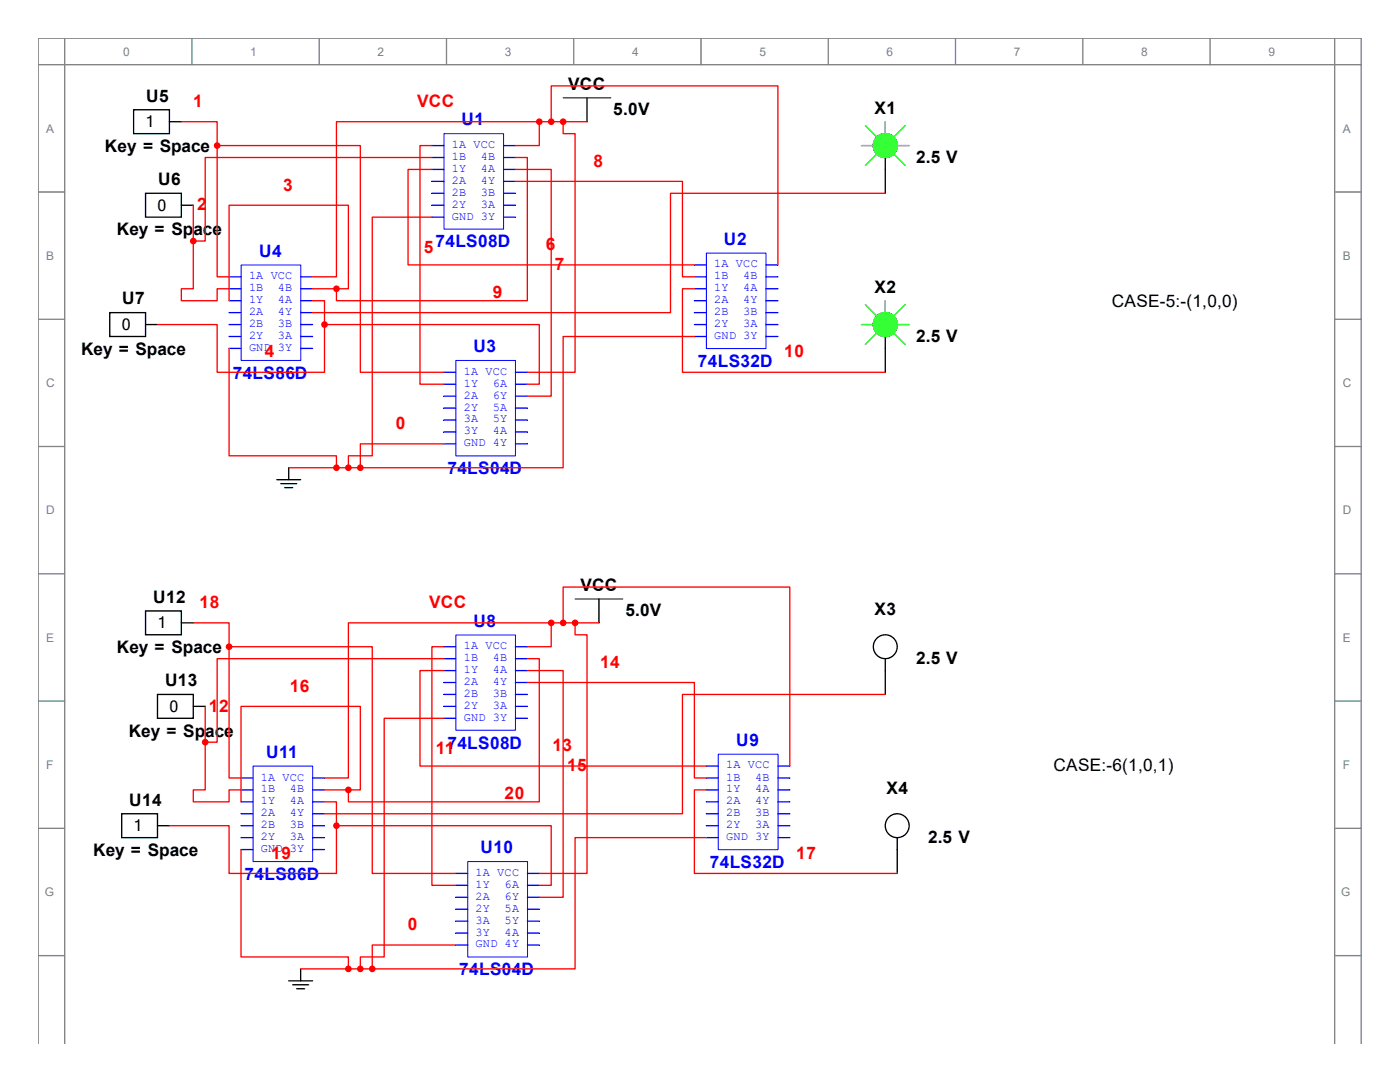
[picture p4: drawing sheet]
<svg xmlns="http://www.w3.org/2000/svg" width="279mm" height="216mm" viewBox="0 0 279 216" stroke-linecap="round" stroke-linejoin="round" font-family="sans-serif">
<g fill="none" stroke="#808080" stroke-width=".26">
<path d="M7.6 12.9h264.1M12.9 7.6v200.7M38.3 7.6v5.3M63.7 7.6v5.3M89.1 7.6v5.3M114.5 7.6v5.3M139.9 7.6v5.3M165.3 7.6v5.3M190.7 7.6v5.3M216.1 7.6v5.3M241.5 7.6v5.3M266.4 7.6v200.7"/>
<path d="M7.6 38.3h5.3M266.4 38.3h5.3M7.6 63.7h5.3M266.4 63.7h5.3M7.6 89.1h5.3M266.4 89.1h5.3M7.6 114.5h5.3M266.4 114.5h5.3M7.6 139.9h5.3M266.4 139.9h5.3M7.6 165.3h5.3M266.4 165.3h5.3"/>
<path d="M7.6 190.7h5.3M266.4 190.7h5.3M7.6 208.3v-200.7h264.1v200.7"/>
</g>
<path d="M88.6 26.7h11.9v19h-11.9z" fill="none" stroke="#00f" stroke-width=".2"/>
<path d="M86.2 29h2.4" fill="none" stroke="#00f" stroke-width=".26"/>
<path d="M86.2 31.4h2.4" fill="none" stroke="#00f" stroke-width=".26"/>
<path d="M86.2 33.8h2.4" fill="none" stroke="#00f" stroke-width=".26"/>
<path d="M86.2 36.2h2.4" fill="none" stroke="#00f" stroke-width=".26"/>
<path d="M86.2 38.6h2.4" fill="none" stroke="#00f" stroke-width=".26"/>
<path d="M86.2 41h2.4" fill="none" stroke="#00f" stroke-width=".26"/>
<path d="M86.2 43.3h2.4" fill="none" stroke="#00f" stroke-width=".26"/>
<path d="M100.5 43.3h2.4" fill="none" stroke="#00f" stroke-width=".26"/>
<path d="M100.5 41h2.4" fill="none" stroke="#00f" stroke-width=".26"/>
<path d="M100.5 38.6h2.4" fill="none" stroke="#00f" stroke-width=".26"/>
<path d="M100.5 36.2h2.4" fill="none" stroke="#00f" stroke-width=".26"/>
<path d="M100.5 33.8h2.4" fill="none" stroke="#00f" stroke-width=".26"/>
<path d="M100.5 31.4h2.4" fill="none" stroke="#00f" stroke-width=".26"/>
<path d="M100.5 29h2.4" fill="none" stroke="#00f" stroke-width=".26"/>
<path d="M141 50.5h11.9v19.1h-11.9z" fill="none" stroke="#00f" stroke-width=".2"/>
<path d="M138.6 52.9h2.4" fill="none" stroke="#00f" stroke-width=".26"/>
<path d="M138.6 55.2h2.4" fill="none" stroke="#00f" stroke-width=".26"/>
<path d="M138.6 57.6h2.4" fill="none" stroke="#00f" stroke-width=".26"/>
<path d="M138.6 60h2.4" fill="none" stroke="#00f" stroke-width=".26"/>
<path d="M138.6 62.4h2.4" fill="none" stroke="#00f" stroke-width=".26"/>
<path d="M138.6 64.8h2.4" fill="none" stroke="#00f" stroke-width=".26"/>
<path d="M138.6 67.1h2.4" fill="none" stroke="#00f" stroke-width=".26"/>
<path d="M152.9 67.1h2.3" fill="none" stroke="#00f" stroke-width=".26"/>
<path d="M152.9 64.8h2.3" fill="none" stroke="#00f" stroke-width=".26"/>
<path d="M152.9 62.4h2.3" fill="none" stroke="#00f" stroke-width=".26"/>
<path d="M152.9 60h2.3" fill="none" stroke="#00f" stroke-width=".26"/>
<path d="M152.9 57.6h2.3" fill="none" stroke="#00f" stroke-width=".26"/>
<path d="M152.9 55.2h2.3" fill="none" stroke="#00f" stroke-width=".26"/>
<path d="M152.9 52.9h2.3" fill="none" stroke="#00f" stroke-width=".26"/>
<path d="M91 71.9h11.9v19.1h-11.9z" fill="none" stroke="#00f" stroke-width=".2"/>
<path d="M88.6 74.3h2.4" fill="none" stroke="#00f" stroke-width=".26"/>
<path d="M88.6 76.7h2.4" fill="none" stroke="#00f" stroke-width=".26"/>
<path d="M88.6 79h2.4" fill="none" stroke="#00f" stroke-width=".26"/>
<path d="M88.6 81.4h2.4" fill="none" stroke="#00f" stroke-width=".26"/>
<path d="M88.6 83.8h2.4" fill="none" stroke="#00f" stroke-width=".26"/>
<path d="M88.6 86.2h2.4" fill="none" stroke="#00f" stroke-width=".26"/>
<path d="M88.6 88.6h2.4" fill="none" stroke="#00f" stroke-width=".26"/>
<path d="M102.9 88.6h2.3" fill="none" stroke="#00f" stroke-width=".26"/>
<path d="M102.9 86.2h2.3" fill="none" stroke="#00f" stroke-width=".26"/>
<path d="M102.9 83.8h2.3" fill="none" stroke="#00f" stroke-width=".26"/>
<path d="M102.9 81.4h2.3" fill="none" stroke="#00f" stroke-width=".26"/>
<path d="M102.9 79h2.3" fill="none" stroke="#00f" stroke-width=".26"/>
<path d="M102.9 76.7h2.3" fill="none" stroke="#00f" stroke-width=".26"/>
<path d="M102.9 74.3h2.3" fill="none" stroke="#00f" stroke-width=".26"/>
<path d="M48.1 52.9h11.9v19h-11.9z" fill="none" stroke="#00f" stroke-width=".2"/>
<path d="M45.7 55.2h2.4" fill="none" stroke="#00f" stroke-width=".26"/>
<path d="M45.7 57.6h2.4" fill="none" stroke="#00f" stroke-width=".26"/>
<path d="M45.7 60h2.4" fill="none" stroke="#00f" stroke-width=".26"/>
<path d="M45.7 62.4h2.4" fill="none" stroke="#00f" stroke-width=".26"/>
<path d="M45.7 64.8h2.4" fill="none" stroke="#00f" stroke-width=".26"/>
<path d="M45.7 67.1h2.4" fill="none" stroke="#00f" stroke-width=".26"/>
<path d="M45.7 69.5h2.4" fill="none" stroke="#00f" stroke-width=".26"/>
<path d="M60 69.5h2.4" fill="none" stroke="#00f" stroke-width=".26"/>
<path d="M60 67.1h2.4" fill="none" stroke="#00f" stroke-width=".26"/>
<path d="M60 64.8h2.4" fill="none" stroke="#00f" stroke-width=".26"/>
<path d="M60 62.4h2.4" fill="none" stroke="#00f" stroke-width=".26"/>
<path d="M60 60h2.4" fill="none" stroke="#00f" stroke-width=".26"/>
<path d="M60 57.6h2.4" fill="none" stroke="#00f" stroke-width=".26"/>
<path d="M60 55.2h2.4" fill="none" stroke="#00f" stroke-width=".26"/>
<path d="M117.1 19.5v4.8M26.7 21.9h7.1v4.8h-7.1zM29 38.6h7.2v4.7h-7.2zM33.8 24.3h2.4M36.2 41h2.4M21.9 62.4h7.1v4.7h-7.1zM29 64.8h2.4M55.2 95.7h4.8M56 96.5h3.2M56.8 97.3h1.6M57.6 93.3v2.4" fill="none" stroke="#000" stroke-width=".26"/>
<path d="M112.4 19.5h9.5" fill="none" stroke="#000" stroke-width=".2"/>
<g fill="#f00" stroke="#f00" stroke-width=".26">
<circle cx="43.3" cy="29" r=".53"/>
<circle cx="38.6" cy="48.1" r=".53"/>
<circle cx="67.1" cy="57.6" r=".53"/>
<circle cx="64.8" cy="64.8" r=".53"/>
<circle cx="71.9" cy="93.3" r=".53"/>
<circle cx="67.1" cy="93.3" r=".53"/>
<circle cx="69.5" cy="93.3" r=".53"/>
<circle cx="107.6" cy="24.3" r=".53"/>
<circle cx="112.4" cy="24.3" r=".53"/>
<circle cx="110" cy="24.3" r=".53"/>
</g>
<g fill="none" stroke="#f00" stroke-width=".26">
<path d="M36.2 24.3h7.1v4.7M43.3 29v26.2h2.4M43.3 29h28.6v45.3h16.7M86.2 29h-2.4v47.7h4.8M86.2 31.4h-45.2v16.7h-2.4M86.2 33.8h-4.8v19.1h57.2M102.9 31.4h2.3v28.6h-38.1v-2.4M102.9 33.8h7.1v45.2h-4.8M102.9 36.2h33.3v19h2.4M107.6 24.3h-40.5v30.9h-4.7M107.6 24.3v4.7h-4.7M107.6 24.3h9.5"/>
<path d="M110 24.3v-7.2h45.2v35.8M112.4 24.3v2.4h2.4v47.6h-9.6M38.6 48.1v9.5h-2.4v2.4h7.1v-2.4h2.4M38.6 41v7.1M62.4 60h2.4v4.8M62.4 57.6h4.7M67.1 57.6h2.4v-16.6h-23.8v19M86.2 43.3h-11.9v47.7h-4.8v2.3M31.4 64.8h11.9v9.5h21.5v-9.5M45.7 69.5v21.5h21.4v2.3h4.8v-4.7h16.7M64.8 64.8h42.8v11.9h-2.4"/>
</g>
<path d="M91 126.7h11.9v19h-11.9z" fill="none" stroke="#00f" stroke-width=".2"/>
<path d="M88.6 129h2.4" fill="none" stroke="#00f" stroke-width=".26"/>
<path d="M88.6 131.4h2.4" fill="none" stroke="#00f" stroke-width=".26"/>
<path d="M88.6 133.8h2.4" fill="none" stroke="#00f" stroke-width=".26"/>
<path d="M88.6 136.2h2.4" fill="none" stroke="#00f" stroke-width=".26"/>
<path d="M88.6 138.6h2.4" fill="none" stroke="#00f" stroke-width=".26"/>
<path d="M88.6 140.9h2.4" fill="none" stroke="#00f" stroke-width=".26"/>
<path d="M88.6 143.3h2.4" fill="none" stroke="#00f" stroke-width=".26"/>
<path d="M102.9 143.3h2.3" fill="none" stroke="#00f" stroke-width=".26"/>
<path d="M102.9 140.9h2.3" fill="none" stroke="#00f" stroke-width=".26"/>
<path d="M102.9 138.6h2.3" fill="none" stroke="#00f" stroke-width=".26"/>
<path d="M102.9 136.2h2.3" fill="none" stroke="#00f" stroke-width=".26"/>
<path d="M102.9 133.8h2.3" fill="none" stroke="#00f" stroke-width=".26"/>
<path d="M102.9 131.4h2.3" fill="none" stroke="#00f" stroke-width=".26"/>
<path d="M102.9 129h2.3" fill="none" stroke="#00f" stroke-width=".26"/>
<path d="M143.3 150.5h12v19h-12z" fill="none" stroke="#00f" stroke-width=".2"/>
<path d="M141 152.9h2.3" fill="none" stroke="#00f" stroke-width=".26"/>
<path d="M141 155.2h2.3" fill="none" stroke="#00f" stroke-width=".26"/>
<path d="M141 157.6h2.3" fill="none" stroke="#00f" stroke-width=".26"/>
<path d="M141 160h2.3" fill="none" stroke="#00f" stroke-width=".26"/>
<path d="M141 162.4h2.3" fill="none" stroke="#00f" stroke-width=".26"/>
<path d="M141 164.8h2.3" fill="none" stroke="#00f" stroke-width=".26"/>
<path d="M141 167.1h2.3" fill="none" stroke="#00f" stroke-width=".26"/>
<path d="M155.2 167.1h2.4" fill="none" stroke="#00f" stroke-width=".26"/>
<path d="M155.2 164.8h2.4" fill="none" stroke="#00f" stroke-width=".26"/>
<path d="M155.2 162.4h2.4" fill="none" stroke="#00f" stroke-width=".26"/>
<path d="M155.2 160h2.4" fill="none" stroke="#00f" stroke-width=".26"/>
<path d="M155.2 157.6h2.4" fill="none" stroke="#00f" stroke-width=".26"/>
<path d="M155.2 155.2h2.4" fill="none" stroke="#00f" stroke-width=".26"/>
<path d="M155.2 152.9h2.4" fill="none" stroke="#00f" stroke-width=".26"/>
<path d="M93.3 171.9h12v19.1h-12z" fill="none" stroke="#00f" stroke-width=".2"/>
<path d="M91 174.3h2.3" fill="none" stroke="#00f" stroke-width=".26"/>
<path d="M91 176.7h2.3" fill="none" stroke="#00f" stroke-width=".26"/>
<path d="M91 179h2.3" fill="none" stroke="#00f" stroke-width=".26"/>
<path d="M91 181.4h2.3" fill="none" stroke="#00f" stroke-width=".26"/>
<path d="M91 183.8h2.3" fill="none" stroke="#00f" stroke-width=".26"/>
<path d="M91 186.2h2.3" fill="none" stroke="#00f" stroke-width=".26"/>
<path d="M91 188.6h2.3" fill="none" stroke="#00f" stroke-width=".26"/>
<path d="M105.2 188.6h2.4" fill="none" stroke="#00f" stroke-width=".26"/>
<path d="M105.2 186.2h2.4" fill="none" stroke="#00f" stroke-width=".26"/>
<path d="M105.2 183.8h2.4" fill="none" stroke="#00f" stroke-width=".26"/>
<path d="M105.2 181.4h2.4" fill="none" stroke="#00f" stroke-width=".26"/>
<path d="M105.2 179h2.4" fill="none" stroke="#00f" stroke-width=".26"/>
<path d="M105.2 176.7h2.4" fill="none" stroke="#00f" stroke-width=".26"/>
<path d="M105.2 174.3h2.4" fill="none" stroke="#00f" stroke-width=".26"/>
<path d="M50.5 152.9h11.9v19h-11.9z" fill="none" stroke="#00f" stroke-width=".2"/>
<path d="M48.1 155.2h2.4" fill="none" stroke="#00f" stroke-width=".26"/>
<path d="M48.1 157.6h2.4" fill="none" stroke="#00f" stroke-width=".26"/>
<path d="M48.1 160h2.4" fill="none" stroke="#00f" stroke-width=".26"/>
<path d="M48.1 162.4h2.4" fill="none" stroke="#00f" stroke-width=".26"/>
<path d="M48.1 164.8h2.4" fill="none" stroke="#00f" stroke-width=".26"/>
<path d="M48.1 167.1h2.4" fill="none" stroke="#00f" stroke-width=".26"/>
<path d="M48.1 169.5h2.4" fill="none" stroke="#00f" stroke-width=".26"/>
<path d="M62.4 169.5h2.4" fill="none" stroke="#00f" stroke-width=".26"/>
<path d="M62.4 167.1h2.4" fill="none" stroke="#00f" stroke-width=".26"/>
<path d="M62.4 164.8h2.4" fill="none" stroke="#00f" stroke-width=".26"/>
<path d="M62.4 162.4h2.4" fill="none" stroke="#00f" stroke-width=".26"/>
<path d="M62.4 160h2.4" fill="none" stroke="#00f" stroke-width=".26"/>
<path d="M62.4 157.6h2.4" fill="none" stroke="#00f" stroke-width=".26"/>
<path d="M62.4 155.2h2.4" fill="none" stroke="#00f" stroke-width=".26"/>
<g fill="none" stroke="#000" stroke-width=".26">
<path d="M176.7 31.4v7.2M176.7 67.1v7.2M119.5 119.5v4.8M29 121.9h7.2v4.8h-7.2zM31.4 138.6h7.2v4.7h-7.2zM36.2 124.3h2.4M176.7 131.4v7.2M38.6 140.9h2.4M24.3 162.4h7.1v4.7h-7.1zM31.4 164.8h2.4M179.1 167.1v7.2M57.6 195.7h4.8"/>
<path d="M58.4 196.5h3.2M59.2 197.3h1.6M60 193.3v2.4"/>
<circle cx="176.7" cy="29" r="2.38"/>
<circle cx="176.7" cy="64.8" r="2.38"/>
<circle cx="176.7" cy="129" r="2.38"/>
<circle cx="179.1" cy="164.8" r="2.38"/>
</g>
<path d="M114.8 119.5h9.5" fill="none" stroke="#000" stroke-width=".2"/>
<g fill="#f00" stroke="#f00" stroke-width=".26">
<circle cx="45.7" cy="129" r=".53"/>
<circle cx="41" cy="148.1" r=".53"/>
<circle cx="69.5" cy="157.6" r=".53"/>
<circle cx="67.1" cy="164.8" r=".53"/>
<circle cx="74.3" cy="193.3" r=".53"/>
<circle cx="69.5" cy="193.3" r=".53"/>
<circle cx="71.9" cy="193.3" r=".53"/>
<circle cx="110" cy="124.3" r=".53"/>
<circle cx="114.8" cy="124.3" r=".53"/>
<circle cx="112.4" cy="124.3" r=".53"/>
</g>
<g fill="none" stroke="#f00" stroke-width=".26">
<path d="M176.7 38.6h-42.9v23.8h-71.4M138.6 57.6h-2.4v16.7h40.5M138.6 67.1h-26.2v26.2h-40.5M57.6 93.3h9.5M38.6 124.3h7.1v4.7M45.7 129v26.2h2.4M45.7 129h28.6v45.3h16.7M88.6 129h-2.4v47.7h4.8M88.6 131.4h-45.3v16.7h-2.3M88.6 133.8h-4.8v19.1h57.2M105.2 131.4h2.4v28.6h-38.1v-2.4M105.2 133.8h7.2v45.2h-4.8"/>
<path d="M105.2 136.2h33.4v19h2.4M110 124.3h-40.5v30.9h-4.7M110 124.3v4.7h-4.8M110 124.3h9.5M112.4 124.3v-7.2h45.2v35.8M114.8 124.3v2.4h2.3v47.6h-9.5M176.7 138.6h-40.5v23.8h-71.4M41 148.1v9.5h-2.4v2.4h7.1v-2.4h2.4M41 140.9v7.2M64.8 160h2.3v4.8M64.8 157.6h4.7M69.5 157.6h2.4v-16.7h-23.8v19.1"/>
<path d="M88.6 143.3h-11.9v47.6h-4.8v2.4M141 157.6h-2.4v16.7h40.5M33.8 164.8h11.9v9.5h21.4v-9.5M48.1 169.5v21.4h21.4v2.4M67.1 164.8h42.9v11.9h-2.4M141 167.1h-26.2v26.2h-40.5M60 193.3h14.3M91 188.6h-16.7v4.7"/>
</g>
<g fill="none" stroke="#0f0" stroke-width=".26">
<path d="M171.9 29h2.4M172.7 25.1l2.4 2.4M175.1 30.6l-2.4 2.4M176.7 24.3v2.4M178.3 30.6l2.3 2.4M179.1 29h2.3M180.6 25.1l-2.3 2.4M176.7 60v2.4M171.9 64.8h2.4M172.7 60.8l2.4 2.4M175.1 66.3l-2.4 2.4M178.3 66.3l2.3 2.4"/>
<path d="M179.1 64.8h2.3M180.6 60.8l-2.3 2.4"/>
</g>
<g fill="#0f0" stroke="#0f0" stroke-width=".26">
<circle cx="176.7" cy="29" r="2.38"/>
<circle cx="176.7" cy="64.8" r="2.38"/>
</g>
<g font-size="3.4">
<text x="113.4" y="17.9">VCC</text>
<text x="29.2" y="20.3">U5</text>
<text x="122.4" y="22.9">5.0V</text>
<text x="174.5" y="22.6">X1</text>
<text x="21" y="30.3">Key = Space</text>
<text x="182.9" y="32.4">2.5 V</text>
<text x="31.6" y="37">U6</text>
<text x="23.3" y="47">Key = Space</text>
<text x="174.5" y="58.4">X2</text>
<text x="24.4" y="60.7">U7</text>
<text x="221.9" y="61.3">CASE-5:-(1,0,0)</text>
<text x="16.2" y="70.8">Key = Space</text>
<text x="182.9" y="68.2">2.5 V</text>
<text x="115.8" y="117.9">VCC</text>
<text x="30.6" y="120.3">U12</text>
<text x="124.8" y="122.9">5.0V</text>
<text x="174.5" y="122.6">X3</text>
<text x="23.3" y="130.3">Key = Space</text>
<text x="32.9" y="136.9">U13</text>
<text x="182.9" y="132.5">2.5 V</text>
<text x="25.7" y="147">Key = Space</text>
<text x="210.2" y="153.9">CASE:-6(1,0,1)</text>
<text x="25.8" y="160.7">U14</text>
<text x="176.9" y="158.4">X4</text>
<text x="18.6" y="170.8">Key = Space</text>
<text x="185.2" y="168.1">2.5 V</text>
</g>
<g font-size="3.4" fill="#f00">
<text x="38.5" y="21.3">1</text>
<text x="83.2" y="21.3">VCC</text>
<text x="118.4" y="33.2">8</text>
<text x="39.3" y="42">2</text>
<text x="56.5" y="38">3</text>
<text x="84.6" y="50.4">5</text>
<text x="108.9" y="49.9">6</text>
<text x="110.7" y="53.9">7</text>
<text x="98.3" y="59.4">9</text>
<text x="52.8" y="71.3">4</text>
<text x="156.5" y="71.3">10</text>
<text x="79" y="85.6">0</text>
<text x="39.8" y="121.3">18</text>
<text x="85.6" y="121.3">VCC</text>
<text x="119.8" y="133.2">14</text>
<text x="41.7" y="142">12</text>
<text x="57.8" y="138">16</text>
<text x="110.2" y="149.9">13</text>
<text x="87" y="150.4">11</text>
<text x="113.2" y="153.9">15</text>
<text x="100.7" y="159.4">20</text>
<text x="54.1" y="171.3">19</text>
<text x="158.9" y="171.3">17</text>
<text x="81.4" y="185.6">0</text>
</g>
<g font-size="3.4" fill="#00f">
<text x="92.1" y="25">U1</text>
<text x="51.7" y="51.2">U4</text>
<text x="86.9" y="49.4">74LS08D</text>
<text x="144.5" y="48.9">U2</text>
<text x="94.5" y="70.3">U3</text>
<text x="46.4" y="75.6">74LS86D</text>
<text x="139.3" y="73.2">74LS32D</text>
<text x="89.3" y="94.6">74LS04D</text>
<text x="94.5" y="125.1">U8</text>
<text x="89.3" y="149.4">74LS08D</text>
<text x="146.9" y="148.8">U9</text>
<text x="53.1" y="151.2">U11</text>
<text x="95.9" y="170.3">U10</text>
<text x="141.6" y="173.2">74LS32D</text>
<text x="48.8" y="175.6">74LS86D</text>
<text x="91.7" y="194.6">74LS04D</text>
</g>
<g font-size="3.2">
<text x="29" y="25.4">1</text>
<text x="31.4" y="42">0</text>
<text x="24.3" y="65.8">0</text>
<text x="31.4" y="125.3">1</text>
<text x="33.8" y="142">0</text>
<text x="26.7" y="165.8">1</text>
</g>
<g font-size="2.4" fill="#808080">
<text x="24.6" y="11.1">0</text>
<text x="50" y="11.1">1</text>
<text x="75.4" y="11.1">2</text>
<text x="100.8" y="11.1">3</text>
<text x="126.2" y="11.1">4</text>
<text x="151.6" y="11.1">5</text>
<text x="177" y="11.1">6</text>
<text x="202.4" y="11.1">7</text>
<text x="227.8" y="11.1">8</text>
<text x="253.2" y="11.1">9</text>
<text x="9.2" y="26.5">A</text>
<text x="268" y="26.5">A</text>
<text x="9.2" y="51.9">B</text>
<text x="268" y="51.9">B</text>
<text x="9.2" y="77.3">C</text>
<text x="268" y="77.3">C</text>
<text x="9.2" y="102.6">D</text>
<text x="268" y="102.6">D</text>
<text x="9.2" y="128">E</text>
<text x="268" y="128">E</text>
<text x="9.2" y="153.4">F</text>
<text x="268" y="153.4">F</text>
<text x="8.9" y="178.8">G</text>
<text x="267.7" y="178.8">G</text>
</g>
<g font-size="2.4" fill="#00f">
<text x="90.2" y="29.5">1A VCC</text>
<text x="90.2" y="31.9">1B</text>
<text x="90.2" y="34.3">1Y</text>
<text x="96" y="34.3">4A</text>
<text x="96" y="31.9">4B</text>
<text x="90.2" y="36.7">2A</text>
<text x="90.2" y="39.1">2B</text>
<text x="90.2" y="41.4">2Y</text>
<text x="96" y="41.4">3A</text>
<text x="96" y="39.1">3B</text>
<text x="96" y="36.7">4Y</text>
<text x="90.2" y="43.8">GND 3Y</text>
<text x="142.5" y="53.3">1A VCC</text>
<text x="49.7" y="55.7">1A VCC</text>
<text x="49.7" y="58.1">1B</text>
<text x="55.5" y="58.1">4B</text>
<text x="142.5" y="55.7">1B</text>
<text x="142.5" y="58.1">1Y</text>
<text x="148.3" y="58.1">4A</text>
<text x="148.3" y="55.7">4B</text>
<text x="49.7" y="60.5">1Y</text>
<text x="49.7" y="62.9">2A</text>
<text x="49.7" y="65.2">2B</text>
<text x="55.5" y="65.2">3B</text>
<text x="55.5" y="62.9">4Y</text>
<text x="55.5" y="60.5">4A</text>
<text x="142.5" y="60.5">2A</text>
<text x="142.5" y="62.9">2B</text>
<text x="142.5" y="65.2">2Y</text>
<text x="148.3" y="65.2">3A</text>
<text x="148.3" y="62.9">3B</text>
<text x="148.3" y="60.5">4Y</text>
<text x="49.7" y="67.6">2Y</text>
<text x="49.7" y="70">GND 3Y</text>
<text x="55.5" y="67.6">3A</text>
<text x="142.5" y="67.6">GND 3Y</text>
<text x="92.5" y="74.8">1A VCC</text>
<text x="92.5" y="77.2">1Y</text>
<text x="98.3" y="77.2">6A</text>
<text x="92.5" y="79.5">2A</text>
<text x="92.5" y="81.9">2Y</text>
<text x="98.3" y="81.9">5A</text>
<text x="98.3" y="79.5">6Y</text>
<text x="92.5" y="84.3">3A</text>
<text x="92.5" y="86.7">3Y</text>
<text x="92.5" y="89.1">GND 4Y</text>
<text x="98.3" y="86.7">4A</text>
<text x="98.3" y="84.3">5Y</text>
<text x="92.5" y="129.5">1A VCC</text>
<text x="92.5" y="131.9">1B</text>
<text x="98.3" y="131.9">4B</text>
<text x="92.5" y="134.3">1Y</text>
<text x="92.5" y="136.7">2A</text>
<text x="98.3" y="136.7">4Y</text>
<text x="98.3" y="134.3">4A</text>
<text x="92.5" y="139.1">2B</text>
<text x="92.5" y="141.4">2Y</text>
<text x="92.5" y="143.8">GND 3Y</text>
<text x="98.3" y="141.4">3A</text>
<text x="98.3" y="139.1">3B</text>
<text x="52.1" y="155.7">1A VCC</text>
<text x="144.9" y="153.3">1A VCC</text>
<text x="144.9" y="155.7">1B</text>
<text x="150.7" y="155.7">4B</text>
<text x="52.1" y="158.1">1B</text>
<text x="52.1" y="160.5">1Y</text>
<text x="57.9" y="160.5">4A</text>
<text x="57.9" y="158.1">4B</text>
<text x="144.9" y="158.1">1Y</text>
<text x="144.9" y="160.5">2A</text>
<text x="150.7" y="160.5">4Y</text>
<text x="150.7" y="158.1">4A</text>
<text x="52.1" y="162.9">2A</text>
<text x="52.1" y="165.3">2B</text>
<text x="52.1" y="167.6">2Y</text>
<text x="57.9" y="167.6">3A</text>
<text x="57.9" y="165.3">3B</text>
<text x="57.9" y="162.9">4Y</text>
<text x="144.9" y="162.9">2B</text>
<text x="144.9" y="165.3">2Y</text>
<text x="144.9" y="167.6">GND 3Y</text>
<text x="150.7" y="165.3">3A</text>
<text x="150.7" y="162.9">3B</text>
<text x="52.1" y="170">GND 3Y</text>
<text x="94.9" y="174.8">1A VCC</text>
<text x="94.9" y="177.2">1Y</text>
<text x="94.9" y="179.5">2A</text>
<text x="100.7" y="179.5">6Y</text>
<text x="100.7" y="177.2">6A</text>
<text x="94.9" y="181.9">2Y</text>
<text x="94.9" y="184.3">3A</text>
<text x="100.7" y="184.3">5Y</text>
<text x="100.7" y="181.9">5A</text>
<text x="94.9" y="186.7">3Y</text>
<text x="94.9" y="189.1">GND 4Y</text>
<text x="100.7" y="186.7">4A</text>
</g>
</svg>
